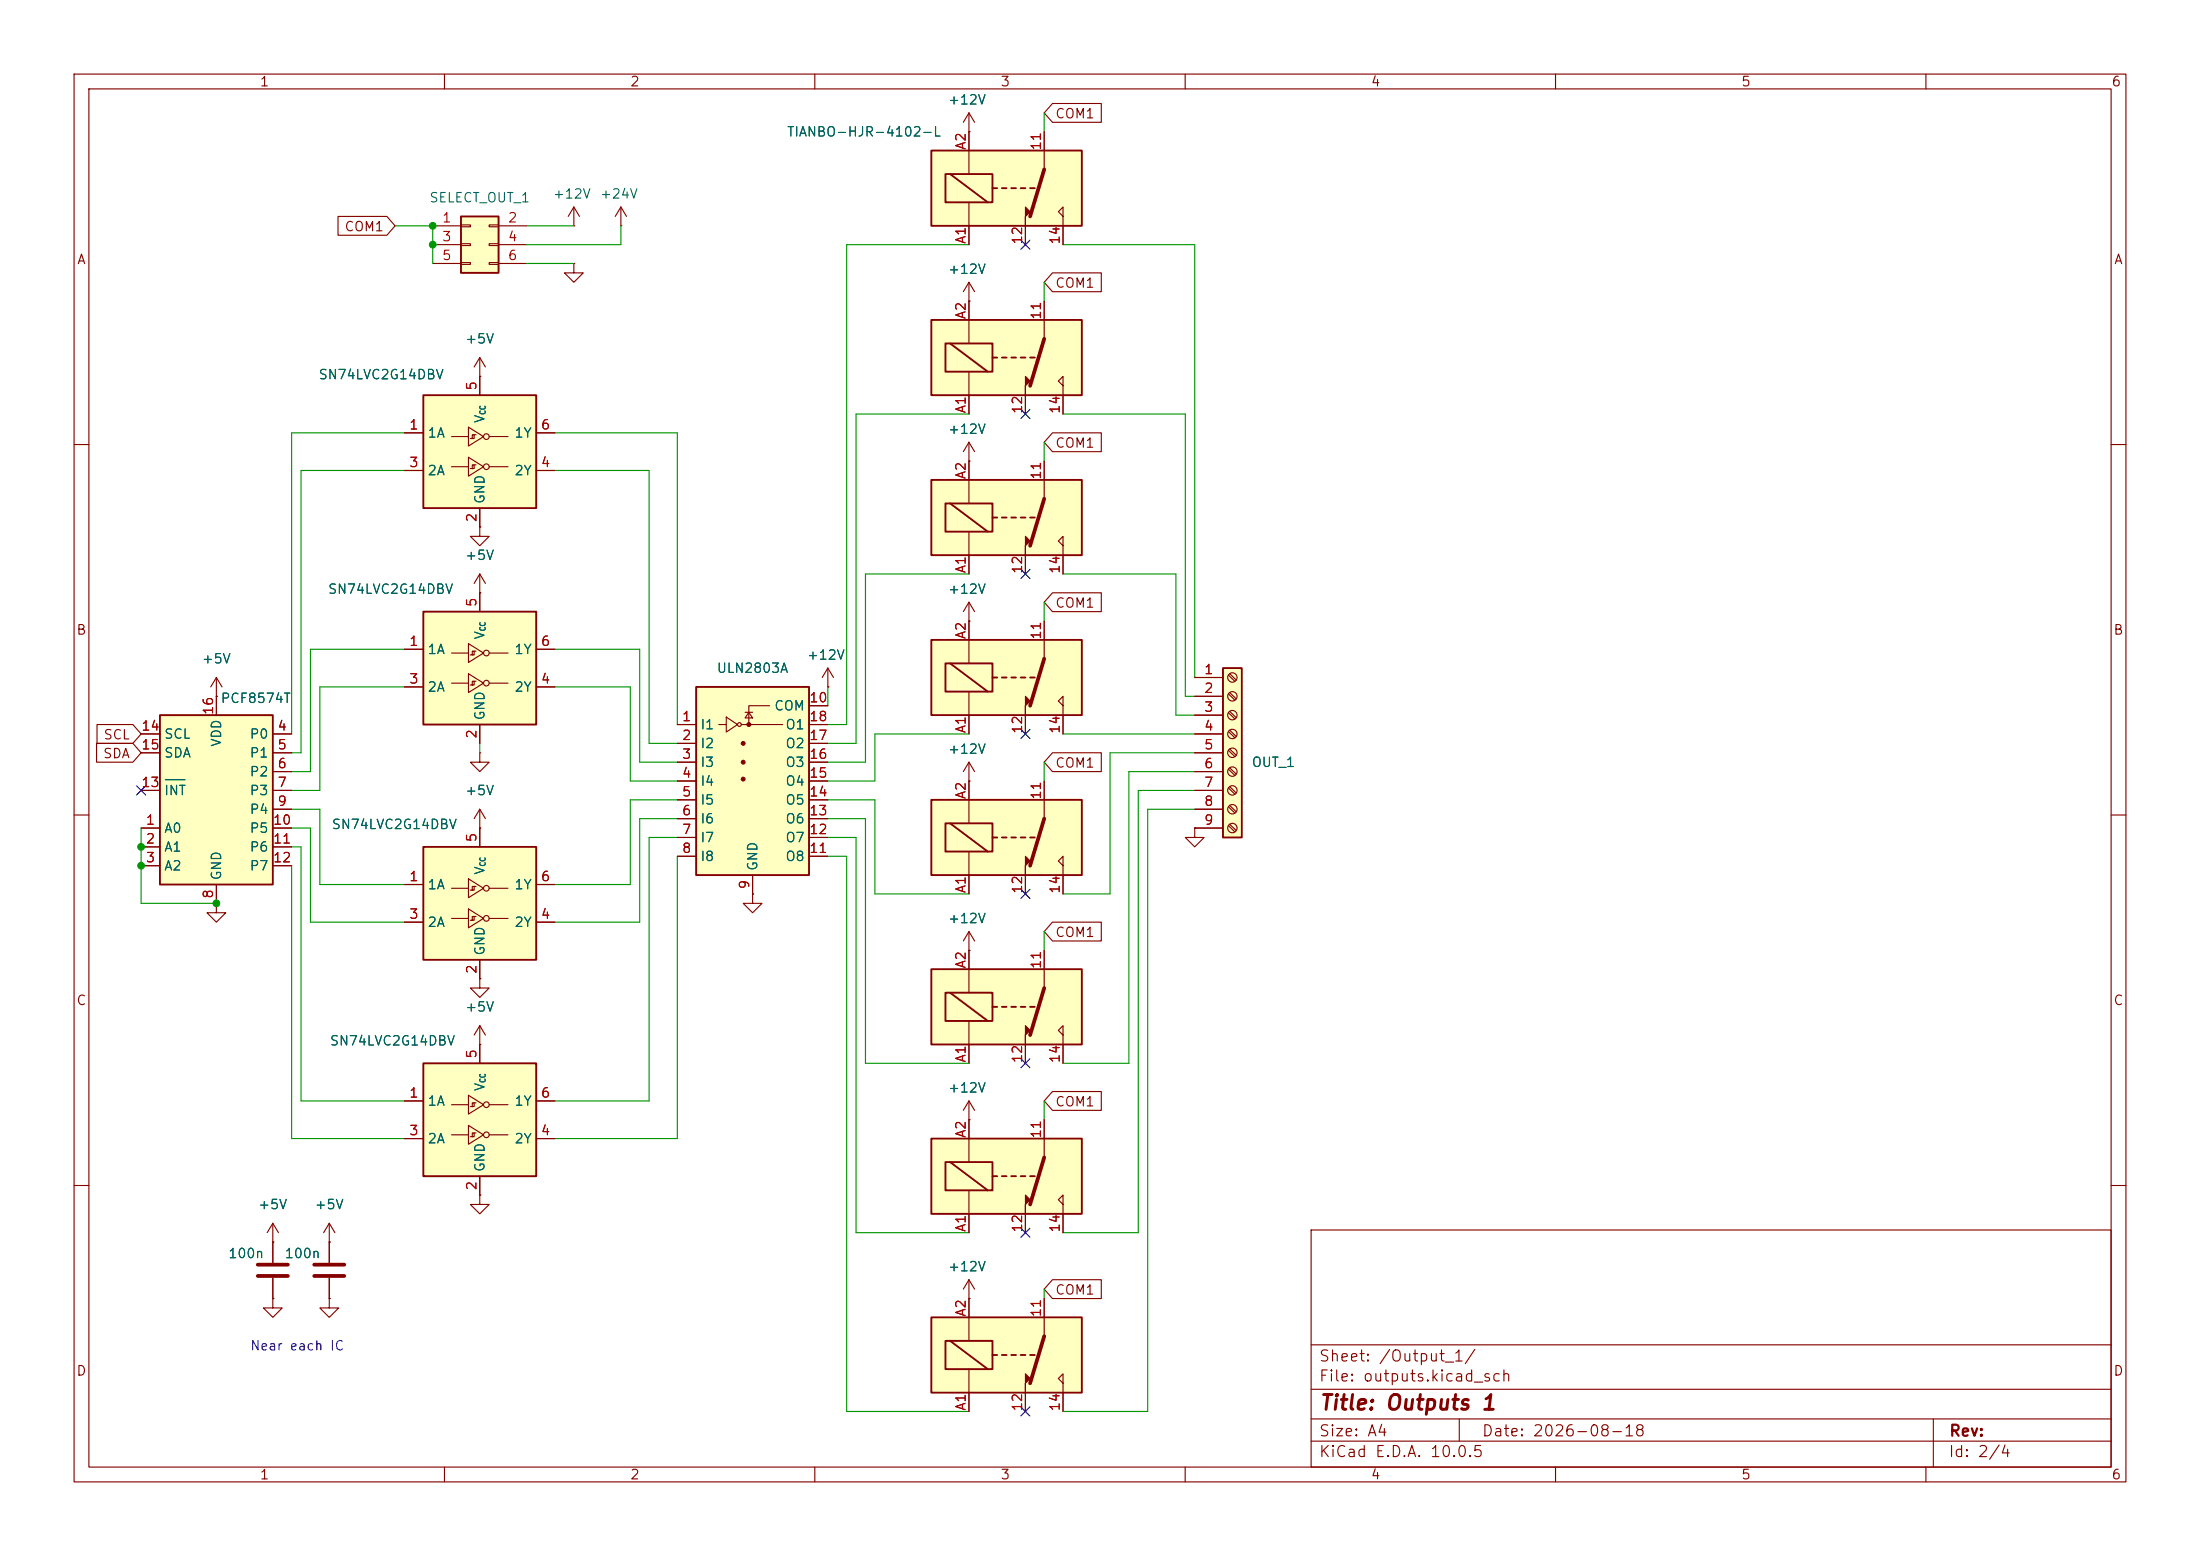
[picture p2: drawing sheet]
<svg xmlns="http://www.w3.org/2000/svg" width="297mm" height="210mm" viewBox="0 0 297 210" stroke-linecap="round" stroke-linejoin="round" font-family="sans-serif">
<g fill="none" stroke="#840000" stroke-width=".15">
<path d="M10 10h277v190h-277zM12 12h273v186h-273zM60 10v2M110 10v2M160 10v2M210 10v2M260 10v2M77.5 35.6v1.2h1.2l-1.2 1.3-1.3-1.3h1.3M77.5 35.6h.1M77.5 30.5h.1M77.5 27.9l-.8 1.3M77.5 27.9l.7 1.3"/>
<path d="M77.5 27.9v2.6M83.8 30.5h.1M83.8 27.9l-.7 1.3M83.8 27.9l.8 1.3M83.8 27.9v2.6M10 60h2M285 60h2M10 110h2M64.8 101.6v1.3h1.2l-1.2 1.2-1.3-1.2h1.3M64.8 101.6h.1M130.8 105.4h.1M130.8 102.9l-.8 1.2"/>
<path d="M130.8 102.9l.8 1.2M130.8 102.9v2.5M285 110h2M29.2 121.9v1.3h1.3l-1.3 1.3-1.3-1.3h1.3M29.2 121.9h.1M10 160h2M177 166h108v32h-108zM285 160h2M60 198v2M110 198v2M160 198v2M177 194.5h108"/>
<path d="M177 191.5h108M177 187.5h108M177 181.5h108M197 191.5v3M210 198v2M260 198v2M261 191.5v6.5"/>
</g>
<path d="M62.2 29.2h5.1v7.6h-5.1z" fill="#ffffc2"/>
<path d="M62.2 29.2h5.1v7.6h-5.1z" fill="none" stroke="#840000" stroke-width=".25"/>
<g fill="none" stroke="#840000" stroke-width=".15">
<path d="M58.4 30.5h3.8M58.4 33h3.8M58.4 35.6h3.8M62.2 30.4h1.3v.2h-1.3zM62.2 32.9h1.3v.2h-1.3zM62.2 35.4h1.3v.3h-1.3zM66 30.4h1.3v.2h-1.3zM66 32.9h1.3v.2h-1.3zM66 35.4h1.3v.3h-1.3zM67.3 30.5h3.8M67.3 33h3.8M67.3 35.6h3.8"/>
<path d="M64.8 50.8h.1M64.8 48.3l-.8 1.2M64.8 48.3l.7 1.2M64.8 48.3v2.5M64.8 77.5v2.5M64.8 77.5l-.8 1.2M64.8 77.5l.7 1.2M64.8 80h.1"/>
</g>
<path d="M57.1 53.3h15.3v15.3h-15.3z" fill="#ffffc2"/>
<path d="M57.1 53.3h15.3v15.3h-15.3z" fill="none" stroke="#840000" stroke-width=".25"/>
<g fill="none" stroke="#840000" stroke-width=".15">
<path d="M54.6 58.4h2.5M61 58.9h2.2M63.2 57.7l2.1 1.2-2.1 1.3zM63.5 59.2h.5v-.5h-.2v.5M64 58.7h.3M64.8 50.8v2.5M66 58.9h2.6M72.4 58.4h2.5M54.6 63.5h2.5M61 63h2.2M63.2 61.7l2.1 1.3-2.1 1.3zM63.5 63.2h.5v-.5h-.2v.5"/>
<path d="M64 62.7h.3M64.8 68.6v2.5M66 63h2.6M72.4 63.5h2.5"/>
<circle cx="65.7" cy="58.9" r=".38"/>
<circle cx="65.7" cy="63" r=".38"/>
</g>
<path d="M57.1 82.6h15.3v15.2h-15.3z" fill="#ffffc2"/>
<path d="M57.1 82.6h15.3v15.2h-15.3z" fill="none" stroke="#840000" stroke-width=".25"/>
<g fill="none" stroke="#840000" stroke-width=".15">
<path d="M64.8 71.1v1.3h1.2l-1.2 1.3-1.3-1.3h1.3M64.8 71.1h.1M54.6 87.6h2.5M54.6 92.7h2.5M61 88.1h2.2M61 92.2h2.2M63.2 86.9l2.1 1.2-2.1 1.3zM63.2 90.9l2.1 1.3-2.1 1.3zM63.5 88.4h.5v-.5h-.2v.5M63.5 92.5h.5v-.6h-.2v.6M64 87.9h.3M64 91.9h.3"/>
<path d="M64.8 80v2.6M64.8 97.8v2.5M66 88.1h2.6M66 92.2h2.6M72.4 87.6h2.5M72.4 92.7h2.5"/>
<circle cx="65.7" cy="88.1" r=".38"/>
<circle cx="65.7" cy="92.2" r=".38"/>
</g>
<path d="M94 92.7h15.2v25.4h-15.2z" fill="#ffffc2"/>
<path d="M94 92.7h15.2v25.4h-15.2z" fill="none" stroke="#840000" stroke-width=".25"/>
<g fill="none" stroke="#840000" stroke-width=".15">
<path d="M91.4 97.8h2.6M97 97.8h1M98 96.8l1.6 1-1.6 1zM100.1 97.8h5.6M100.6 96.1h1M101.1 96.1l.5 .8h-1zM103.9 95.3h-2.8v2.5M109.2 97.8h2.6M109.2 95.3h2.6M91.4 100.3h2.6M91.4 102.9h2.6M91.4 105.4h2.6"/>
<path d="M91.4 108h2.6M91.4 110.5h2.6M91.4 113h2.6M91.4 115.6h2.6M101.6 118.1v2.6M109.2 100.3h2.6M109.2 102.9h2.6M109.2 105.4h2.6M109.2 108h2.6M109.2 110.5h2.6M109.2 113h2.6M109.2 115.6h2.6"/>
<path d="M101.6 120.7v1.2h1.3l-1.3 1.3-1.3-1.3h1.3M101.6 120.7h.1"/>
<circle cx="99.8" cy="97.8" r=".25"/>
</g>
<g fill="#840000" stroke="#840000" stroke-width=".15">
<circle cx="100.3" cy="100.3" r=".25"/>
<circle cx="100.3" cy="102.9" r=".25"/>
<circle cx="100.3" cy="105.2" r=".25"/>
<circle cx="101.1" cy="97.8" r=".25"/>
</g>
<path d="M165.1 90.2h2.5v22.8h-2.5z" fill="#ffffc2"/>
<path d="M165.1 90.2h2.5v22.8h-2.5z" fill="none" stroke="#840000" stroke-width=".25"/>
<g fill="none" stroke="#840000" stroke-width=".15">
<path d="M130.8 83.8h.1M130.8 81.3v2.5M130.8 81.3l-.8 1.3M130.8 81.3l.8 1.3M161.3 91.4h3.8M161.3 94h3.8M161.3 96.5h3.8M161.3 99.1h3.8M165.8 91.1l.9 .8M165.8 93.6l.9 .9M165.8 96.2l.9 .8M165.8 98.7l.9 .9"/>
<path d="M166 90.9l.9 .9M166 93.5l.9 .8M166 96l.9 .9M166 98.6l.9 .8M161.3 111.8v1.2h1.3l-1.3 1.3-1.3-1.3h1.3M161.3 111.8h.1M161.3 101.6h3.8M161.3 104.1h3.8M161.3 106.7h3.8M161.3 109.2h3.8M161.3 111.8h3.8M165.8 101.3l.9 .8"/>
<path d="M165.8 103.8l.9 .8M165.8 106.3l.9 .9M165.8 108.9l.9 .8M165.8 111.4l.9 .9M166 101.1l.9 .8M166 103.6l.9 .9M166 106.2l.9 .8M166 108.7l.9 .9M166 111.3l.9 .8M130.8 128.3h.1M130.8 125.7l-.8 1.3M130.8 125.7l.8 1.3"/>
<path d="M130.8 125.7v2.6"/>
<circle cx="166.4" cy="94" r=".63"/>
<circle cx="166.4" cy="96.5" r=".63"/>
<circle cx="166.4" cy="91.4" r=".63"/>
<circle cx="166.4" cy="99.1" r=".63"/>
<circle cx="166.4" cy="109.2" r=".63"/>
<circle cx="166.4" cy="101.6" r=".63"/>
<circle cx="166.4" cy="111.8" r=".63"/>
<circle cx="166.4" cy="104.1" r=".63"/>
<circle cx="166.4" cy="106.7" r=".63"/>
</g>
<path d="M125.7 86.4h20.3v10.1h-20.3z" fill="#ffffc2"/>
<path d="M130.8 83.8v5.7M130.8 93.3v5.8M138.4 96.5v2.6M141 83.8v5.1M143.5 95.3l-.6-.7 .6-.6v5.1" fill="none" stroke="#840000" stroke-width=".15"/>
<path d="M125.7 86.4h20.3v10.1h-20.3zM127.6 89.5h6.4v3.8h-6.4zM128.3 89.5l5 3.8M134 91.4h.6M135.3 91.4h.6M136.5 91.4h.7M137.8 91.4h.6M139.1 91.4h.6" fill="none" stroke="#840000" stroke-width=".25"/>
<path d="M138.4 94l.7 .6-.7 .7v1.2z" fill="#840000" stroke="#840000" stroke-width=".15"/>
<path d="M141 88.9l-1.9 6.4" fill="none" stroke="#840000" stroke-width=".51"/>
<path d="M125.7 108h20.3v10.1h-20.3z" fill="#ffffc2"/>
<g fill="none" stroke="#840000" stroke-width=".15">
<path d="M130.8 105.4v5.7M130.8 114.9v5.8M138.4 118.1v2.6M141 105.4v5.1M143.5 116.8l-.6-.6 .6-.6v5.1M130.8 151.1h.1M130.8 148.6v2.5M130.8 148.6l-.8 1.3M130.8 148.6l.8 1.3M130.8 175.3h.1M130.8 172.7v2.6M130.8 172.7l-.8 1.3"/>
<path d="M130.8 172.7l.8 1.3"/>
</g>
<path d="M125.7 108h20.3v10.1h-20.3zM127.6 111.1h6.4v3.8h-6.4zM128.3 111.1l5 3.8M134 113h.6M135.3 113h.6M136.5 113h.7M137.8 113h.6M139.1 113h.6" fill="none" stroke="#840000" stroke-width=".25"/>
<path d="M138.4 115.6l.7 .6-.7 .6v1.3z" fill="#840000" stroke="#840000" stroke-width=".15"/>
<path d="M141 110.5l-1.9 6.3" fill="none" stroke="#840000" stroke-width=".51"/>
<path d="M125.7 130.8h20.3v10.2h-20.3z" fill="#ffffc2"/>
<path d="M130.8 128.3v5.7M130.8 137.8v5.7M141 128.3v5.1M143.5 139.7l-.6-.6 .6-.7v5.1M138.4 141v2.5" fill="none" stroke="#840000" stroke-width=".15"/>
<path d="M125.7 130.8h20.3v10.2h-20.3zM127.6 134h6.4v3.8h-6.4zM128.3 134l5 3.8M134 135.9h.6M135.3 135.9h.6M136.5 135.9h.7M137.8 135.9h.6M139.1 135.9h.6" fill="none" stroke="#840000" stroke-width=".25"/>
<path d="M138.4 138.4l.7 .7-.7 .6v1.3z" fill="#840000" stroke="#840000" stroke-width=".15"/>
<path d="M141 133.4l-1.9 6.3" fill="none" stroke="#840000" stroke-width=".51"/>
<path d="M125.7 177.8h20.3v10.2h-20.3z" fill="#ffffc2"/>
<path d="M130.8 175.3v5.7M141 175.3v5M130.8 184.8v5.7M138.4 188v2.5M143.5 186.7l-.6-.6 .6-.7v5.1" fill="none" stroke="#840000" stroke-width=".15"/>
<path d="M125.7 177.8h20.3v10.2h-20.3zM127.6 181h6.4v3.8h-6.4zM128.3 181l5 3.8M134 182.9h.6M135.3 182.9h.6M136.5 182.9h.7M137.8 182.9h.6M139.1 182.9h.6" fill="none" stroke="#840000" stroke-width=".25"/>
<path d="M138.4 185.4l.7 .7-.7 .6v1.3z" fill="#840000" stroke="#840000" stroke-width=".15"/>
<path d="M141 180.3l-1.9 6.4" fill="none" stroke="#840000" stroke-width=".51"/>
<path d="M125.7 153.7h20.3v10.1h-20.3z" fill="#ffffc2"/>
<path d="M130.8 17.8h.1M130.8 15.2v2.6M130.8 15.2l-.8 1.3M130.8 15.2l.8 1.3M130.8 151.1v5.7M141 151.1v5.1M130.8 160.7v5.7M138.4 163.8v2.6M143.5 162.6l-.6-.7 .6-.6v5.1" fill="none" stroke="#840000" stroke-width=".15"/>
<path d="M125.7 153.7h20.3v10.1h-20.3zM127.6 156.8h6.4v3.9h-6.4zM128.3 156.8l5 3.9M134 158.8h.6M135.3 158.8h.6M136.5 158.8h.7M137.8 158.8h.6M139.1 158.8h.6" fill="none" stroke="#840000" stroke-width=".25"/>
<path d="M138.4 161.3l.7 .6-.7 .7v1.2z" fill="#840000" stroke="#840000" stroke-width=".15"/>
<path d="M141 156.2l-1.9 6.4" fill="none" stroke="#840000" stroke-width=".51"/>
<path d="M125.7 20.3h20.3v10.2h-20.3z" fill="#ffffc2"/>
<path d="M130.8 17.8v5.7M141 17.8v5.1M130.8 27.3v5.7M138.4 30.5v2.5M143.5 29.2l-.6-.6 .6-.7v5.1" fill="none" stroke="#840000" stroke-width=".15"/>
<path d="M125.7 20.3h20.3v10.2h-20.3zM127.6 23.5h6.4v3.8h-6.4zM128.3 23.5l5 3.8M134 25.4h.6M135.3 25.4h.6M136.5 25.4h.7M137.8 25.4h.6M139.1 25.4h.6" fill="none" stroke="#840000" stroke-width=".25"/>
<path d="M138.4 27.9l.7 .7-.7 .6v1.3z" fill="#840000" stroke="#840000" stroke-width=".15"/>
<path d="M141 22.9l-1.9 6.3" fill="none" stroke="#840000" stroke-width=".51"/>
<path d="M125.7 64.8h20.3v10.1h-20.3z" fill="#ffffc2"/>
<g fill="none" stroke="#840000" stroke-width=".15">
<path d="M130.8 38.1v2.5M130.8 38.1l-.8 1.3M130.8 38.1l.8 1.3M130.8 40.6h.1M130.8 59.7v8.2M130.8 59.7l-.8 1.3M130.8 59.7l.8 1.3M130.8 62.2h.1M130.8 71.8v5.7M138.4 74.9v2.6M141 62.2v5.1M143.5 73.7l-.6-.7 .6-.6v5.1"/>
<path d="M111.8 92.7h.1M111.8 90.2l-.8 1.2M111.8 90.2l.7 1.2M111.8 90.2v2.5"/>
</g>
<path d="M125.7 64.8h20.3v10.1h-20.3zM127.6 67.9h6.4v3.9h-6.4zM128.3 67.9l5 3.9M134 69.9h.6M135.3 69.9h.6M136.5 69.9h.7M137.8 69.9h.6M139.1 69.9h.6" fill="none" stroke="#840000" stroke-width=".25"/>
<path d="M138.4 72.4l.7 .6-.7 .7v1.2z" fill="#840000" stroke="#840000" stroke-width=".15"/>
<path d="M141 67.3l-1.9 6.4" fill="none" stroke="#840000" stroke-width=".51"/>
<path d="M125.7 43.2h20.3v10.1h-20.3z" fill="#ffffc2"/>
<path d="M130.8 40.6v5.8M130.8 50.2v5.7M138.4 53.3v2.6M141 40.6v5.1M143.5 52.1l-.6-.7 .6-.6v5.1M29.2 94h.1M29.2 91.4l-.8 1.3M29.2 91.4l.8 1.3M29.2 91.4v2.6M44.4 175.3v1.2h1.3l-1.3 1.3-1.2-1.3h1.2M44.4 175.3h.1" fill="none" stroke="#840000" stroke-width=".15"/>
<path d="M125.7 43.2h20.3v10.1h-20.3zM127.6 46.4h6.4v3.8h-6.4zM128.3 46.4l5 3.8M134 48.3h.6M135.3 48.3h.6M136.5 48.3h.7M137.8 48.3h.6M139.1 48.3h.6" fill="none" stroke="#840000" stroke-width=".25"/>
<path d="M138.4 50.8l.7 .6-.7 .7v1.2z" fill="#840000" stroke="#840000" stroke-width=".15"/>
<path d="M141 45.7l-1.9 6.4" fill="none" stroke="#840000" stroke-width=".51"/>
<path d="M21.6 96.5h15.2v22.9h-15.2z" fill="#ffffc2"/>
<path d="M21.6 96.5h15.2v22.9h-15.2z" fill="none" stroke="#840000" stroke-width=".25"/>
<g fill="none" stroke="#840000" stroke-width=".15">
<path d="M19 99.1h2.6M29.2 94v2.5M36.8 99.1h2.6M19 111.8h2.6M19 114.3h2.6M19 116.8h2.6M19 101.6h2.6M19 106.7h2.6M29.2 119.4v2.5M36.8 111.8h2.6M36.8 114.3h2.6M36.8 116.8h2.6"/>
<path d="M36.8 101.6h2.6M36.8 104.1h2.6M36.8 106.7h2.6M36.8 109.2h2.6M64.8 111.8h.1M64.8 109.2l-.8 1.3M64.8 109.2l.7 1.3M64.8 109.2v2.6"/>
</g>
<path d="M22.3 105.2h2.7" fill="none" stroke="#006464" stroke-width=".15"/>
<path d="M57.1 143.5h15.3v15.3h-15.3z" fill="#ffffc2"/>
<path d="M57.1 143.5h15.3v15.3h-15.3z" fill="none" stroke="#840000" stroke-width=".25"/>
<g fill="none" stroke="#840000" stroke-width=".15">
<path d="M54.6 148.6h2.5M54.6 153.7h2.5M61 149.1h2.2M61 153.2h2.2M63.2 147.8l2.1 1.3-2.1 1.3zM63.2 151.9l2.1 1.3-2.1 1.2zM63.5 149.4h.5v-.6h-.2v.6M63.5 153.4h.5v-.5h-.2v.5M64 148.8h.3M64 152.9h.3M64.8 141v2.5M64.8 158.8v2.5"/>
<path d="M66 149.1h2.6M66 153.2h2.6M72.4 148.6h2.5M72.4 153.7h2.5"/>
<circle cx="65.7" cy="149.1" r=".38"/>
<circle cx="65.7" cy="153.2" r=".38"/>
</g>
<path d="M57.1 114.3h15.3v15.2h-15.3z" fill="#ffffc2"/>
<path d="M57.1 114.3h15.3v15.2h-15.3z" fill="none" stroke="#840000" stroke-width=".25"/>
<g fill="none" stroke="#840000" stroke-width=".15">
<path d="M130.8 17.8h.1M130.8 17.8v2.5M141 17.8v2.5M142.1 14h6.6v2.5h-6.6l-1.1-1.3zM45.6 29.2h6.6l1.1 1.3-1.1 1.3h-6.6zM130.8 30.5v2.5M138.4 30.5v2.5M142.1 36.8h6.6v2.6h-6.6l-1.1-1.3zM143.5 30.5v2.5M54.6 58.4h2.5M64.8 50.8h.1M64.8 50.8v2.5"/>
<path d="M72.4 58.4h2.5M130.8 40.6h.1M130.8 40.6v2.6M130.8 53.3v2.6M138.4 53.3v2.6M141 40.6v2.6M142.1 58.4h6.6v2.6h-6.6l-1.1-1.3zM143.5 53.3v2.6M54.6 63.5h2.5M64.8 71.1h.1M64.8 68.6v2.5M72.4 63.5h2.5"/>
<path d="M130.8 62.2h.1M130.8 62.2v2.6M130.8 74.9v2.6M138.4 74.9v2.6M141 62.2v2.6M143.5 74.9v2.6M13.1 97.8h4.8l1.1 1.3-1.1 1.2h-4.8zM19 99.1h2.6M29.2 94h.1M29.2 94v2.5M36.8 99.1h2.6M54.6 87.6h2.5"/>
<path d="M54.6 92.7h2.5M64.8 80h.1M64.8 80v2.6M64.8 97.8v2.5M72.4 87.6h2.5M72.4 92.7h2.5M91.4 97.8h2.6M109.2 97.8h2.6M109.2 95.3h2.6M111.8 92.7h.1M130.8 83.8h.1M130.8 83.8v2.6"/>
<path d="M130.8 96.5v2.6M138.4 96.5v2.6M141 83.8v2.6M142.1 80h6.6v2.6h-6.6l-1.1-1.3zM143.5 96.5v2.6M161.3 99.1h3.8M161.3 91.4h3.8M161.3 94h3.8M161.3 96.5h3.8M13 100.3h4.9l1.1 1.3-1.1 1.3h-4.9zM19 111.8h2.6M19 114.3h2.6"/>
<path d="M19 116.8h2.6M19 101.6h2.6M19 106.7h2.6M29.2 119.4v2.5M36.8 111.8h2.6M36.8 114.3h2.6M36.8 116.8h2.6M36.8 101.6h2.6M36.8 104.1h2.6M36.8 106.7h2.6M36.8 109.2h2.6M54.6 119.4h2.5"/>
<path d="M61 119.9h2.2M63.2 118.6l2.1 1.3-2.1 1.3zM64 119.6h.3M64.8 111.8h.1M64.8 111.8v2.5M66 119.9h2.6M72.4 119.4h2.5M91.4 100.3h2.6M91.4 102.9h2.6M91.4 105.4h2.6M91.4 108h2.6M91.4 110.5h2.6"/>
<path d="M91.4 113h2.6M91.4 115.6h2.6M101.6 118.1v2.6M109.2 100.3h2.6M109.2 102.9h2.6M109.2 105.4h2.6M109.2 108h2.6M109.2 110.5h2.6M109.2 113h2.6M109.2 115.6h2.6M130.8 105.4h.1M130.8 105.4v2.6"/>
<path d="M130.8 118.1v2.6M138.4 118.1v2.6M141 105.4v2.6M142.1 101.6h6.6v2.5h-6.6l-1.1-1.2zM143.5 118.1v2.6M161.3 111.8h.1M161.3 111.8h3.8M161.3 101.6h3.8M161.3 104.1h3.8M161.3 106.7h3.8M161.3 109.2h3.8M29.2 121.9h.1"/>
<path d="M54.6 124.5h2.5M61 124h2.2M63.2 122.7l2.1 1.3-2.1 1.2zM63.5 120.1h.5v-.5h-.2v.5M63.5 124.2h.5v-.5h-.2v.5M64 123.7h.3M64.8 132.1v1.3h1.2l-1.2 1.2-1.3-1.2h1.3M64.8 132.1h.1M64.8 129.5v2.6M64.8 138.4v5.1M64.8 138.4l-.8 1.3M64.8 138.4l.7 1.3"/>
<path d="M66 124h2.6M72.4 124.5h2.5M101.6 120.7h.1M130.8 128.3h.1M130.8 128.3v2.5M141 128.3v2.5M142.1 124.5h6.6v2.5h-6.6l-1.1-1.3zM54.6 148.6h2.5M54.6 153.7h2.5M64.8 141h.1M64.8 158.8v2.5M72.4 148.6h2.5"/>
<path d="M72.4 153.7h2.5M130.8 151.1h.1M130.8 141v2.5M130.8 151.1v2.6M138.4 141v2.5M141 151.1v2.6M142.1 147.3h6.6v2.6h-6.6l-1.1-1.3zM143.5 141v2.5M36.8 167.6h.1M36.8 175.3v1.2h1.3l-1.3 1.3-1.2-1.3h1.2M36.8 175.3h.1M36.8 165.1l-.7 1.3"/>
<path d="M36.8 165.1l.8 1.3M36.8 165.1v5.3M36.8 172.5v2.8M44.4 167.6h.1M44.4 175.3h.1M44.4 165.1l-.7 1.3M44.4 165.1l.8 1.3M44.4 165.1v5.3M44.4 172.5v2.8M64.8 161.3v1.3h1.2l-1.2 1.2-1.3-1.2h1.3M64.8 161.3h.1M130.8 175.3h.1"/>
<path d="M130.8 163.8v2.6M130.8 175.3v2.5M138.4 163.8v2.6M141 175.3v2.5M142.1 172.7h6.6v2.6h-6.6l-1.1-1.3zM143.5 163.8v2.6M130.8 188v2.5M138.4 188v2.5M143.5 188v2.5"/>
<circle cx="65.7" cy="119.9" r=".38"/>
<circle cx="65.7" cy="124" r=".38"/>
</g>
<path d="M34.8 170.7h4.1M34.8 172.2h4.1M42.4 170.7h4.1M42.4 172.2h4.1" fill="none" stroke="#840000" stroke-width=".51"/>
<g fill="none" stroke="#009600" stroke-width=".15">
<path d="M141 15.2v2.6M53.3 30.5h5.1v5.1M71.1 30.5h6.4M71.1 35.6h6.4M83.8 30.5v2.5h-12.7M130.8 33h-16.5v64.8h-2.5M141 38.1v2.5M143.5 33h17.8v58.4M54.6 58.4h-15.2v40.7M74.9 58.4h16.5v39.4M130.8 55.9h-15.2v44.4h-3.8M141 59.7v2.5"/>
<path d="M143.5 55.9h16.5v38.1h1.3M54.6 63.5h-14v38.1h-1.2M74.9 63.5h12.7v36.8h3.8M130.8 77.5h-14v25.4h-5M143.5 77.5h15.2v19h2.6M54.6 92.7h-11.4v14h-3.8M54.6 87.6h-12.7v16.5h-2.5M74.9 87.6h11.5v15.3h5M74.9 92.7h10.2v12.7h6.3M111.8 92.7v2.6M130.8 99.1h-12.7v6.3h-6.3M141 81.3v2.5"/>
<path d="M143.5 99.1h17.8M19 111.8v10.1h10.2M39.4 109.2h3.8v10.2h11.4M39.4 116.8v36.9h15.2M39.4 114.3h1.2v34.3h14M39.4 111.8h2.5v12.7h12.7M64.8 100.3v1.3M91.4 110.5h-5v14h-11.5M91.4 108h-6.3v11.4h-10.2M91.4 115.6v38.1h-16.5M91.4 113h-3.8v35.6h-12.7M111.8 115.6h2.5v74.9h16.5"/>
<path d="M111.8 113h3.8v53.4h15.2M111.8 110.5h5v33h14M111.8 108h6.3v12.7h12.7M141 102.9v2.5M161.3 109.2h-6.4v81.3h-11.4M161.3 106.7h-7.6v59.7h-10.2M161.3 104.1h-8.9v39.4h-8.9M161.3 101.6h-11.4v19.1h-6.4M141 125.7v2.6M141 148.6v2.5M141 174v1.3"/>
</g>
<g fill="none" stroke="#000084" stroke-width=".15">
<path d="M137.8 32.4l1.2 1.2M139 32.4l-1.2 1.2M137.8 55.3l1.2 1.2M139 55.3l-1.2 1.2M137.8 76.9l1.2 1.2M139 76.9l-1.2 1.2M137.8 98.5l1.2 1.2M139 98.5l-1.2 1.2M18.4 106.1l1.3 1.2M19.7 106.1l-1.3 1.2M137.8 120l1.2 1.3M139 120l-1.2 1.3"/>
<path d="M137.8 142.9l1.2 1.2M139 142.9l-1.2 1.2M137.8 165.8l1.2 1.2M139 165.8l-1.2 1.2M137.8 189.9l1.2 1.2M139 189.9l-1.2 1.2"/>
</g>
<path d="M22.3 105.2h2.7" fill="none" stroke="#006464" stroke-width=".15"/>
<g fill="#009600" stroke="#009600" stroke-width=".14">
<circle cx="19" cy="116.8" r=".46"/>
<circle cx="29.2" cy="121.9" r=".46"/>
<circle cx="19" cy="114.3" r=".46"/>
<circle cx="58.4" cy="30.5" r=".46"/>
<circle cx="58.4" cy="33" r=".46"/>
</g>
<text font-size="2" fill="#840000" x="178" y="190.8">Title: Outputs 1</text>
<g font-size="1.5" fill="#840000">
<text x="178" y="184.1">Sheet: /Output_1/</text>
<text x="178" y="186.8">File: outputs.kicad_sch</text>
<text x="178" y="197">KiCad E.D.A. 10.0.5</text>
<text x="178" y="194.2">Size: A4</text>
<text x="200" y="194.2">Date: 2026-08-18</text>
<text x="263" y="197">Id: 2/4</text>
<text x="263" y="194.2">Rev:</text>
</g>
<g font-size="1.3" fill="#840000">
<text x="35" y="12">1</text>
<text x="85" y="12">2</text>
<text x="135" y="12">3</text>
<text x="185" y="12">4</text>
<text x="235" y="12">5</text>
<text x="285" y="12">6</text>
<text x="142.4" y="16.3">COM1</text>
<text x="10.3" y="36">A</text>
<text x="46.4" y="31.5">COM1</text>
<text x="285.3" y="36">A</text>
<text x="142.4" y="39.2">COM1</text>
<text x="142.4" y="60.7">COM1</text>
<text x="142.4" y="82.3">COM1</text>
<text x="10.2" y="86">B</text>
<text x="285.2" y="86">B</text>
<text x="13.9" y="100.1">SCL</text>
<text x="13.8" y="102.7">SDA</text>
<text x="142.4" y="103.9">COM1</text>
<text x="142.4" y="126.8">COM1</text>
<text x="10.2" y="136">C</text>
<text x="285.2" y="136">C</text>
<text x="142.4" y="149.6">COM1</text>
<text x="142.4" y="175">COM1</text>
<text x="10.2" y="186">D</text>
<text x="285.2" y="186">D</text>
<text x="35" y="200">1</text>
<text x="85" y="200">2</text>
<text x="135" y="200">3</text>
<text x="185" y="200">4</text>
<text x="235" y="200">5</text>
<text x="285" y="200">6</text>
</g>
<g font-size="1.3" fill="#006464">
<text x="127.9" y="14.4">+12V</text>
<text x="106.2" y="18.7">TIANBO-HJR-4102-L</text>
<text x="57.9" y="27.6">SELECT_OUT_1</text>
<text x="74.5" y="27.1">+12V</text>
<text x="80.9" y="27.1">+24V</text>
<text x="127.9" y="37.3">+12V</text>
<text x="62.7" y="46.7">+5V</text>
<text x="42.9" y="51.5">SN74LVC2G14DBV</text>
<text x="57.6" y="59.4">1A</text>
<text x="65.7" y="57.2" transform="rotate(-90 65.7 57.2)">V</text>
<text x="69.4" y="59.4">1Y</text>
<text x="127.9" y="58.9">+12V</text>
<text x="57.6" y="64.5">2A</text>
<text x="69.4" y="64.5">2Y</text>
<text x="65.7" y="68.1" transform="rotate(-90 65.7 68.1)">GND</text>
<text x="62.7" y="75.9">+5V</text>
<text x="44.2" y="80.5">SN74LVC2G14DBV</text>
<text x="127.9" y="80.5">+12V</text>
<text x="27.1" y="89.9">+5V</text>
<text x="57.6" y="88.6">1A</text>
<text x="65.7" y="86.4" transform="rotate(-90 65.7 86.4)">V</text>
<text x="69.4" y="88.6">1Y</text>
<text x="108.8" y="89.4">+12V</text>
<text x="29.7" y="95.2">PCF8574T</text>
<text x="57.6" y="93.7">2A</text>
<text x="69.4" y="93.7">2Y</text>
<text x="96.7" y="91.1">ULN2803A</text>
<text x="22.1" y="100">SCL</text>
<text x="30.2" y="100.9" transform="rotate(-90 30.2 100.9)">VDD</text>
<text x="33.6" y="100">P0</text>
<text x="65.7" y="97.3" transform="rotate(-90 65.7 97.3)">GND</text>
<text x="94.5" y="98.8">I1</text>
<text x="94.5" y="101.3">I2</text>
<text x="104.4" y="96.2">COM</text>
<text x="105.9" y="101.3">O2</text>
<text x="105.9" y="98.8">O1</text>
<text x="22.1" y="107.6">INT</text>
<text x="22.1" y="102.6">SDA</text>
<text x="33.6" y="102.6">P1</text>
<text x="33.6" y="105.1">P2</text>
<text x="33.6" y="107.6">P3</text>
<text x="62.7" y="107.6">+5V</text>
<text x="94.5" y="103.8">I3</text>
<text x="94.5" y="106.4">I4</text>
<text x="105.9" y="106.4">O4</text>
<text x="105.9" y="103.8">O3</text>
<text x="127.9" y="102.1">+12V</text>
<text x="168.9" y="103.8">OUT_1</text>
<text x="22.1" y="112.7">A0</text>
<text x="33.6" y="110.2">P4</text>
<text x="33.6" y="112.7">P5</text>
<text x="44.7" y="112.2">SN74LVC2G14DBV</text>
<text x="94.5" y="108.9">I5</text>
<text x="94.5" y="111.5">I6</text>
<text x="94.5" y="114">I7</text>
<text x="105.9" y="114">O7</text>
<text x="105.9" y="111.5">O6</text>
<text x="105.9" y="108.9">O5</text>
<text x="22.1" y="115.3">A1</text>
<text x="22.1" y="117.8">A2</text>
<text x="30.2" y="118.9" transform="rotate(-90 30.2 118.9)">GND</text>
<text x="33.6" y="115.3">P6</text>
<text x="33.6" y="117.8">P7</text>
<text x="65.7" y="118.2" transform="rotate(-90 65.7 118.2)">V</text>
<text x="94.5" y="116.5">I8</text>
<text x="102.6" y="117.6" transform="rotate(-90 102.6 117.6)">GND</text>
<text x="105.9" y="116.5">O8</text>
<text x="57.6" y="120.3">1A</text>
<text x="57.6" y="125.4">2A</text>
<text x="69.4" y="125.4">2Y</text>
<text x="69.4" y="120.3">1Y</text>
<text x="127.9" y="124.9">+12V</text>
<text x="65.7" y="129.1" transform="rotate(-90 65.7 129.1)">GND</text>
<text x="62.7" y="136.9">+5V</text>
<text x="44.4" y="141.4">SN74LVC2G14DBV</text>
<text x="57.6" y="149.6">1A</text>
<text x="65.7" y="147.4" transform="rotate(-90 65.7 147.4)">V</text>
<text x="69.4" y="149.6">1Y</text>
<text x="127.9" y="147.8">+12V</text>
<text x="57.6" y="154.6">2A</text>
<text x="69.4" y="154.6">2Y</text>
<text x="65.7" y="158.3" transform="rotate(-90 65.7 158.3)">GND</text>
<text x="34.8" y="163.5">+5V</text>
<text x="42.4" y="163.5">+5V</text>
<text x="30.7" y="170.1">100n</text>
<text x="38.3" y="170.1">100n</text>
<text x="127.9" y="171.9">+12V</text>
</g>
<g font-size="1.3" fill="#a90000">
<text x="130.7" y="20.3" transform="rotate(-90 130.7 20.3)">A2</text>
<text x="140.8" y="20.4" transform="rotate(-90 140.8 20.4)">11</text>
<text x="59.6" y="30.3">1</text>
<text x="59.6" y="32.9">3</text>
<text x="59.6" y="35.4">5</text>
<text x="68.5" y="30.3">2</text>
<text x="68.5" y="32.9">4</text>
<text x="68.5" y="35.4">6</text>
<text x="130.7" y="33" transform="rotate(-90 130.7 33)">A1</text>
<text x="138.3" y="33.1" transform="rotate(-90 138.3 33.1)">12</text>
<text x="143.4" y="33.1" transform="rotate(-90 143.4 33.1)">14</text>
<text x="130.7" y="43.2" transform="rotate(-90 130.7 43.2)">A2</text>
<text x="140.8" y="43.2" transform="rotate(-90 140.8 43.2)">11</text>
<text x="64.6" y="52.8" transform="rotate(-90 64.6 52.8)">5</text>
<text x="55.1" y="58.3">1</text>
<text x="72.9" y="58.3">6</text>
<text x="130.7" y="55.9" transform="rotate(-90 130.7 55.9)">A1</text>
<text x="138.3" y="55.9" transform="rotate(-90 138.3 55.9)">12</text>
<text x="143.4" y="55.9" transform="rotate(-90 143.4 55.9)">14</text>
<text x="55.1" y="63.4">3</text>
<text x="72.9" y="63.4">4</text>
<text x="130.7" y="64.8" transform="rotate(-90 130.7 64.8)">A2</text>
<text x="140.8" y="64.8" transform="rotate(-90 140.8 64.8)">11</text>
<text x="64.6" y="70.6" transform="rotate(-90 64.6 70.6)">2</text>
<text x="130.7" y="77.5" transform="rotate(-90 130.7 77.5)">A1</text>
<text x="138.3" y="77.5" transform="rotate(-90 138.3 77.5)">12</text>
<text x="143.4" y="77.5" transform="rotate(-90 143.4 77.5)">14</text>
<text x="64.6" y="82" transform="rotate(-90 64.6 82)">5</text>
<text x="55.1" y="87.5">1</text>
<text x="72.9" y="87.5">6</text>
<text x="130.7" y="86.4" transform="rotate(-90 130.7 86.4)">A2</text>
<text x="140.8" y="86.4" transform="rotate(-90 140.8 86.4)">11</text>
<text x="55.1" y="92.6">3</text>
<text x="72.9" y="92.6">4</text>
<text x="109.2" y="95.1">10</text>
<text x="162.5" y="91.3">1</text>
<text x="162.5" y="93.8">2</text>
<text x="19" y="98.9">14</text>
<text x="19" y="101.5">15</text>
<text x="29.1" y="96.6" transform="rotate(-90 29.1 96.6)">16</text>
<text x="37.4" y="98.9">4</text>
<text x="37.4" y="101.5">5</text>
<text x="64.6" y="99.8" transform="rotate(-90 64.6 99.8)">2</text>
<text x="92" y="97.7">1</text>
<text x="92" y="100.2">2</text>
<text x="109.2" y="100.2">17</text>
<text x="109.2" y="97.7">18</text>
<text x="130.7" y="99.1" transform="rotate(-90 130.7 99.1)">A1</text>
<text x="138.3" y="99.1" transform="rotate(-90 138.3 99.1)">12</text>
<text x="143.4" y="99.1" transform="rotate(-90 143.4 99.1)">14</text>
<text x="162.5" y="96.4">3</text>
<text x="162.5" y="98.9">4</text>
<text x="162.5" y="101.5">5</text>
<text x="19" y="106.5">13</text>
<text x="37.4" y="104">6</text>
<text x="37.4" y="106.5">7</text>
<text x="92" y="102.7">3</text>
<text x="92" y="105.3">4</text>
<text x="92" y="107.8">5</text>
<text x="109.2" y="107.8">14</text>
<text x="109.2" y="105.3">15</text>
<text x="109.2" y="102.7">16</text>
<text x="130.7" y="108" transform="rotate(-90 130.7 108)">A2</text>
<text x="162.5" y="104">6</text>
<text x="162.5" y="106.5">7</text>
<text x="19.6" y="111.6">1</text>
<text x="36.8" y="111.6">10</text>
<text x="37.4" y="109.1">9</text>
<text x="64.6" y="113.8" transform="rotate(-90 64.6 113.8)">5</text>
<text x="92" y="110.4">6</text>
<text x="92" y="112.9">7</text>
<text x="109.2" y="112.9">12</text>
<text x="109.2" y="110.4">13</text>
<text x="140.8" y="108" transform="rotate(-90 140.8 108)">11</text>
<text x="162.5" y="109.1">8</text>
<text x="162.5" y="111.6">9</text>
<text x="19.6" y="114.2">2</text>
<text x="19.6" y="116.7">3</text>
<text x="36.8" y="114.2">11</text>
<text x="36.8" y="116.7">12</text>
<text x="55.1" y="119.2">1</text>
<text x="72.9" y="119.2">6</text>
<text x="92" y="115.4">8</text>
<text x="109.2" y="115.4">11</text>
<text x="29.1" y="121.4" transform="rotate(-90 29.1 121.4)">8</text>
<text x="55.1" y="124.3">3</text>
<text x="72.9" y="124.3">4</text>
<text x="101.5" y="120.1" transform="rotate(-90 101.5 120.1)">9</text>
<text x="130.7" y="120.7" transform="rotate(-90 130.7 120.7)">A1</text>
<text x="138.3" y="120.7" transform="rotate(-90 138.3 120.7)">12</text>
<text x="143.4" y="120.7" transform="rotate(-90 143.4 120.7)">14</text>
<text x="64.6" y="131.5" transform="rotate(-90 64.6 131.5)">2</text>
<text x="130.7" y="130.8" transform="rotate(-90 130.7 130.8)">A2</text>
<text x="140.8" y="130.9" transform="rotate(-90 140.8 130.9)">11</text>
<text x="64.6" y="143" transform="rotate(-90 64.6 143)">5</text>
<text x="130.7" y="143.5" transform="rotate(-90 130.7 143.5)">A1</text>
<text x="138.3" y="143.6" transform="rotate(-90 138.3 143.6)">12</text>
<text x="143.4" y="143.6" transform="rotate(-90 143.4 143.6)">14</text>
<text x="55.1" y="148.5">1</text>
<text x="72.9" y="148.5">6</text>
<text x="55.1" y="153.5">3</text>
<text x="72.9" y="153.5">4</text>
<text x="130.7" y="153.7" transform="rotate(-90 130.7 153.7)">A2</text>
<text x="140.8" y="153.7" transform="rotate(-90 140.8 153.7)">11</text>
<text x="64.6" y="160.8" transform="rotate(-90 64.6 160.8)">2</text>
<text x="130.7" y="166.4" transform="rotate(-90 130.7 166.4)">A1</text>
<text x="138.3" y="166.4" transform="rotate(-90 138.3 166.4)">12</text>
<text x="143.4" y="166.4" transform="rotate(-90 143.4 166.4)">14</text>
<text x="130.7" y="177.8" transform="rotate(-90 130.7 177.8)">A2</text>
<text x="140.8" y="177.9" transform="rotate(-90 140.8 177.9)">11</text>
<text x="130.7" y="190.5" transform="rotate(-90 130.7 190.5)">A1</text>
<text x="138.3" y="190.6" transform="rotate(-90 138.3 190.6)">12</text>
<text x="143.4" y="190.6" transform="rotate(-90 143.4 190.6)">14</text>
</g>
<text font-size="1.3" fill="#0000c2" x="33.7" y="182.6">Near each IC</text>
<g font-size=".8" fill="#006464">
<text x="65.7" y="56" transform="rotate(-90 65.7 56)">CC</text>
<text x="65.7" y="85.3" transform="rotate(-90 65.7 85.3)">CC</text>
<text x="65.7" y="117" transform="rotate(-90 65.7 117)">CC</text>
<text x="65.7" y="146.2" transform="rotate(-90 65.7 146.2)">CC</text>
</g>
</svg>
